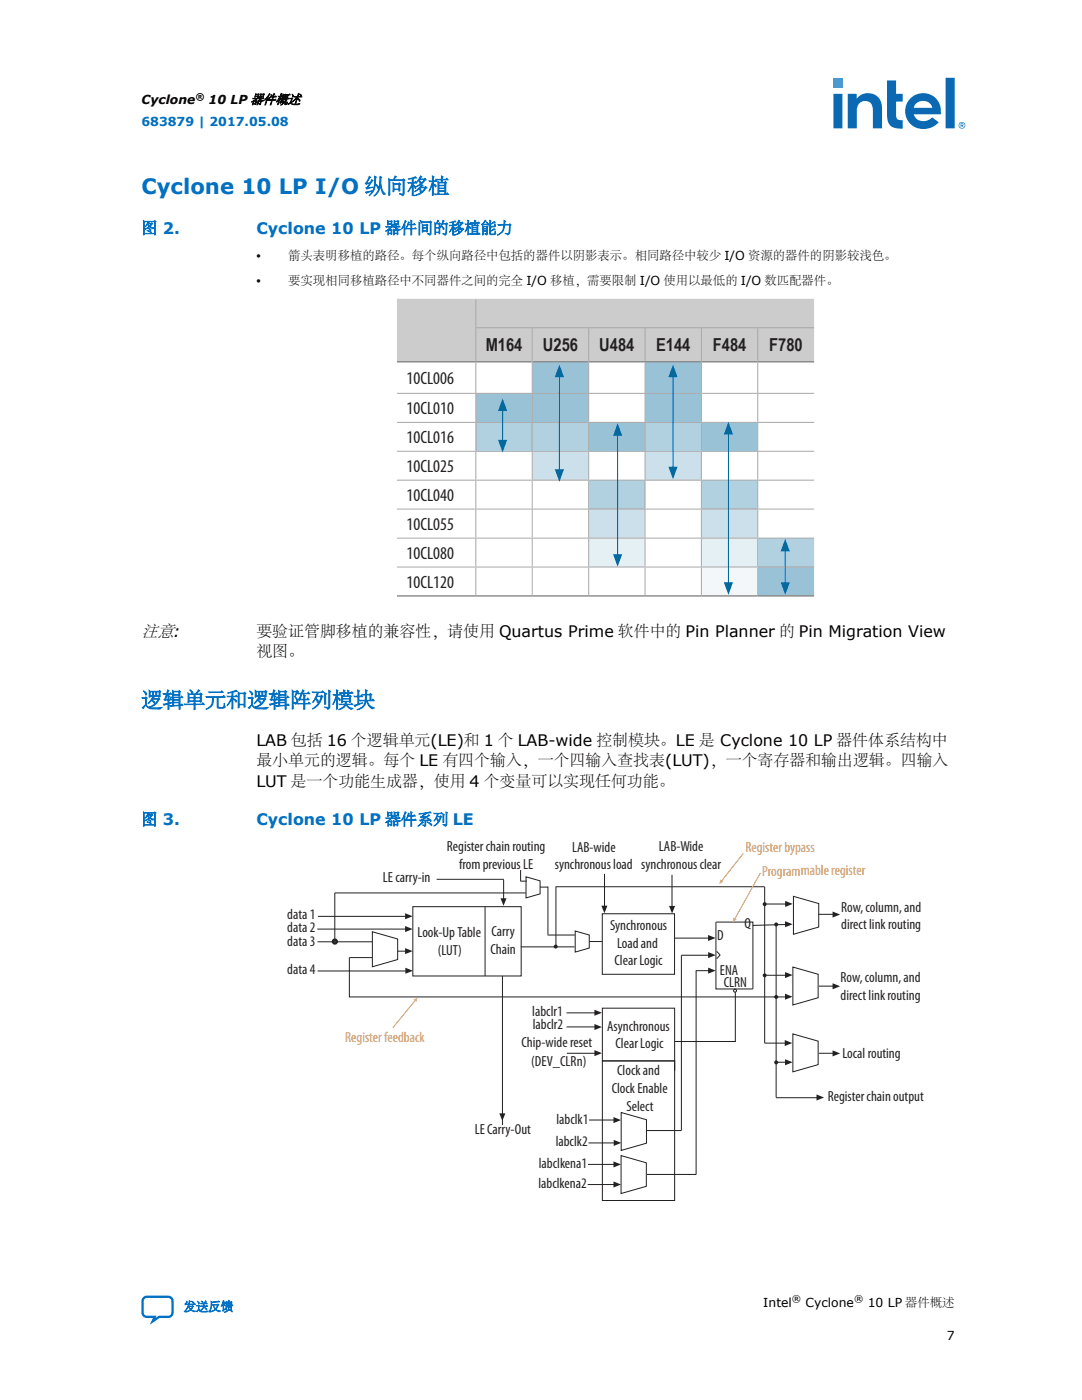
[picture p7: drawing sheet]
<svg xmlns="http://www.w3.org/2000/svg" width="216mm" height="279mm" viewBox="0 0 216 279" stroke-linecap="round" stroke-linejoin="round" font-family="sans-serif">
<path d="M151.2 65.4h11.2v6.8h-11.2zM140 65.4h11.2v6.8h-11.2zM128.7 65.4h11.3v6.8h-11.3zM117.5 65.4h11.2v6.8h-11.2zM106.2 65.4h11.2v6.8h-11.2zM95 65.4h11.2v6.8h-11.2zM95 59.6h67.4v5.8h-67.4zM79.2 59.6h15.8v12.6h-15.8z" fill="#ccc"/>
<path d="M128.7 113.2h11.3v5.7h-11.3zM117.5 113.2h11.2v5.7h-11.2zM106.2 113.2h11.2v5.7h-11.2zM95 113.2h11.2v5.7h-11.2zM79.2 113.2h15.8v5.7h-15.8zM128.7 107.4h11.3v5.8h-11.3zM106.2 107.4h11.2v5.8h-11.2zM95 107.4h11.2v5.8h-11.2zM79.2 107.4h15.8v5.8h-15.8zM128.7 101.6h11.3v5.8h-11.3zM106.2 101.6h11.2v5.8h-11.2zM95 101.6h11.2v5.8h-11.2zM79.2 101.6h15.8v5.8h-15.8zM151.2 95.8h11.2v5.8h-11.2zM128.7 95.8h11.3v5.8h-11.3zM106.2 95.8h11.2v5.8h-11.2zM95 95.8h11.2v5.8h-11.2zM79.2 95.8h15.8v5.8h-15.8zM140 90.1h11.2v5.7h-11.2zM117.5 90.1h11.2v5.7h-11.2zM95 90.1h11.2v5.7h-11.2zM79.2 90.1h15.8v5.7h-15.8zM79.2 84.3h15.8v5.8h-15.8zM117.5 78.5h11.2v5.8h-11.2zM79.2 78.5h15.8v5.8h-15.8zM117.5 72.2h11.2v6.3h-11.2zM95 72.2h11.2v6.3h-11.2zM79.2 72.2h15.8v6.3h-15.8z" fill="#fff"/>
<path d="M151.2 113.2h11.2v5.7h-11.2zM140 84.3h11.2v5.8h-11.2zM117.5 84.3h11.2v5.8h-11.2zM128.7 78.5h11.3v5.8h-11.3zM106.2 78.5h11.2v5.8h-11.2zM95 78.5h11.2v5.8h-11.2zM128.7 72.2h11.3v6.3h-11.3zM106.2 72.2h11.2v6.3h-11.2z" fill="#99c2d6"/>
<g fill="#fff">
<path d="M140 72.2h11.2v6.3h-11.2z"/>
<path d="M151.2 72.2h11.2v6.3h-11.2z"/>
<path d="M151.2 101.6h11.2v5.8h-11.2zM140 78.5h11.2v5.8h-11.2z"/>
<path d="M151.2 90.1h11.2v5.7h-11.2zM151.2 84.3h11.2v5.8h-11.2zM151.2 78.5h11.2v5.8h-11.2z"/>
</g>
<path d="M151.2 107.4h11.2v5.8h-11.2zM140 95.8h11.2v5.8h-11.2zM117.5 95.8h11.2v5.8h-11.2zM128.7 84.3h11.3v5.8h-11.3zM106.2 84.3h11.2v5.8h-11.2zM95 84.3h11.2v5.8h-11.2z" fill="#b2d1e0"/>
<path d="M140 101.6h11.2v5.8h-11.2zM117.5 101.6h11.2v5.8h-11.2zM128.7 90.1h11.3v5.7h-11.3zM106.2 90.1h11.2v5.7h-11.2z" fill="#cce0eb"/>
<path d="M140 107.4h11.2v5.8h-11.2zM117.5 107.4h11.2v5.8h-11.2z" fill="#e5f0f5"/>
<path d="M140 113.2h11.2v5.7h-11.2z" fill="#f2f7fa"/>
<g fill="none" stroke="#a6a8ab" stroke-width=".2">
<path d="M95 59.7v5.6M79.2 78.5h83.2M94.9 65.4h67.5M95 65.5v6.5M95 72.4v6M95 78.6v5.6M106.2 65.5v12.9M106.2 78.6v5.6M117.5 65.5v12.9M117.5 78.6v5.6M128.7 65.5v6.5M128.7 72.4v6"/>
<path d="M128.7 78.6v5.6M140 65.5v12.9M140 78.6v5.6M151.2 65.5v6.5M151.2 72.4v6M151.2 78.6v5.6M79.2 84.3h83.2M79.2 90.1h83.2M79.2 95.8h83.2M95 84.4v5.6M95 90.2v5.5M95 95.9v5.6"/>
<path d="M106.2 84.4v5.6M106.2 90.2v5.5M106.2 95.9v5.6M117.5 84.4v5.6M117.5 90.2v5.5M117.5 95.9v5.6M128.7 84.4v5.6M128.7 90.2v5.5M128.7 95.9v5.6M140 84.4v5.6M140 90.2v5.5M140 95.9v5.6"/>
<path d="M151.2 84.4v5.6M151.2 90.2v5.5M151.2 95.9v5.6M79.2 101.6h83.2M79.2 107.4h83.2M79.2 113.2h83.2M95 101.7v5.6M95 107.5v5.6M95 113.3v5.4M106.2 101.7v5.6M106.2 107.5v5.6M106.2 113.3v5.4"/>
<path d="M117.5 101.7v5.6M117.5 107.5v5.6M117.5 113.3v5.4M128.7 101.7v5.6M128.7 107.5v5.6M128.7 113.3v5.4M140 101.7v5.6M140 107.5v5.6M140 113.3v5.4M151.2 101.7v5.6M151.2 107.5v5.6M151.2 113.3v5.4"/>
</g>
<path d="M79.2 72.2h26.9M106.3 72.2h11.1M117.5 72.2h22.3M140.1 72.2h22.3M79.2 118.9h83.2" fill="none" stroke="#808184" stroke-width=".26"/>
<path d="M134.3 74.6v19.2" fill="none" stroke="#069" stroke-width=".2"/>
<g fill="#069">
<path d="M134.3 72.8l.9 2.5h-1.8z"/>
<path d="M133.4 93.1h1.8l-.9 2.5z"/>
</g>
<path d="M111.6 74.6v19.7" fill="none" stroke="#069" stroke-width=".2"/>
<g fill="#069">
<path d="M111.6 72.8l.9 2.5h-1.8z"/>
<path d="M110.7 93.6h1.8l-.9 2.5z"/>
</g>
<path d="M145.4 86.1v30.7" fill="none" stroke="#069" stroke-width=".2"/>
<g fill="#069">
<path d="M145.4 84.2l.9 2.5h-1.9z"/>
<path d="M144.4 116.2h1.9l-.9 2.5z"/>
</g>
<path d="M123.2 86.3v24.9" fill="none" stroke="#069" stroke-width=".2"/>
<g fill="#069">
<path d="M123.2 84.5l1 2.5h-1.9z"/>
<path d="M122.3 110.6h1.9l-1 2.5z"/>
</g>
<path d="M100.3 81.4v7" fill="none" stroke="#069" stroke-width=".2"/>
<g fill="#069">
<path d="M100.3 79.5l.9 2.5h-1.8z"/>
<path d="M99.4 87.8h1.8l-.9 2.5z"/>
</g>
<path d="M156.7 109.4v7.4" fill="none" stroke="#069" stroke-width=".2"/>
<g fill="#069">
<path d="M156.7 107.5l.9 2.5h-1.8z"/>
<path d="M155.8 116.2h1.8l-.9 2.5z"/>
</g>
<g fill="none" stroke="#231f20" stroke-width=".2">
<path d="M110.9 177h41.6M110.9 177v11.9M152.6 177v31.2h4.5M158.3 178.9l5.1 1.4v4.7l-5.1 1.5zM63.3 185.4h17.9M63.4 188h10.8M63.4 193.8h17.9M63.4 182.9h17.7M74.2 191.1h-4.5v7.9h85M74.3 186l5 1.4v4.1l-5 1.4zM79.3 189.8h1.7M82.4 180.9h21.6v13.9h-21.6z"/>
<path d="M96.8 180.9v13.9M103.9 189h10.8M114.8 185.8l2.8 .8v2.6l-2.8 .8zM117.6 187.9h2.5M120.2 182.4h14.4v12h-14.4zM134.7 187.2h7.4M141.9 190.6h-5.9v35M142.9 184v13.4h7.3M142.9 184h7.3v13.4M143 189.9l.7 .7-.7 .7M152.6 180.4h4.7M152.6 194.6h4.7"/>
<path d="M154.9 184.5v14.3M154.9 198.9v20.1M157.3 184.5l-7.1 .2M158.2 193l5.1 1.4v4.7l-5.1 1.5zM154.8 219.1h9M154.9 212h2.2M158.2 206.3l5.1 1.5v4.7l-5.1 1.4zM129 225.6h6.9"/>
</g>
<circle cx="110.9" cy="188.9" r=".4" fill="#231f20"/>
<circle cx="66.8" cy="187.9" r=".4" fill="none" stroke="#231f20" stroke-width=".44"/>
<g fill="#231f20">
<circle cx="152.6" cy="180.4" r=".4"/>
<circle cx="154.9" cy="184.5" r=".4"/>
<circle cx="152.6" cy="194.7" r=".4"/>
<circle cx="154.9" cy="199" r=".4"/>
<circle cx="154.9" cy="212" r=".4"/>
</g>
<path d="M87.1 175.5h13.4M100.5 175.6v4.4" fill="none" stroke="#231f20" stroke-width=".2"/>
<g fill="#231f20">
<path d="M80.8 184.8l1.5 .6-1.5 .6z"/>
<path d="M80.8 182.3l1.5 .6-1.5 .6z"/>
<path d="M80.8 189.2l1.5 .6-1.5 .6z"/>
<path d="M80.9 193.1l1.5 .6-1.5 .6z"/>
</g>
<path d="M155 199h2.1" fill="none" stroke="#231f20" stroke-width=".2"/>
<g fill="#231f20">
<path d="M156.7 211.4l1.5 .6-1.5 .6z"/>
<path d="M156.6 207.6l1.5 .6-1.5 .6z"/>
<path d="M162.9 218.4l1.5 .6-1.5 .6z"/>
<path d="M156.6 198.3l1.5 .6-1.5 .6z"/>
<path d="M156.7 194l1.5 .6-1.5 .6z"/>
<path d="M156.7 183.8l1.5 .7-1.5 .6z"/>
<path d="M156.7 179.8l1.5 .6-1.5 .6z"/>
<path d="M141.3 186.6l1.5 .6-1.5 .6z"/>
<path d="M141.3 190l1.5 .6-1.5 .6z"/>
<path d="M141.3 193.1l1.5 .6-1.5 .6z"/>
</g>
<circle cx="146.7" cy="197.7" r=".3" fill="none" stroke="#231f20" stroke-width=".2"/>
<g fill="#231f20">
<path d="M99.9 179.3h1.2l-.6 1.5z"/>
<path d="M166.1 181.9l1.5 .6-1.5 .6z"/>
<path d="M166.1 196.2l1.5 .6-1.5 .6z"/>
<path d="M166.1 209.6l1.5 .6-1.5 .6z"/>
<path d="M120 180.8h1.2l-.6 1.5z"/>
</g>
<path d="M120.6 174.4v7.4M134.1 174.6v7.1M100.3 194.8v29.7M138.9 193.7v40.7M129.1 234.4h9.8" fill="none" stroke="#231f20" stroke-width=".2"/>
<path d="M133.5 180.8h1.2l-.6 1.5z" fill="#231f20"/>
<g fill="none" stroke="#231f20" stroke-width=".2">
<path d="M138.9 193.7h2.6M146.7 198v9.9h-12M163.3 182.5h2.9M163.4 196.8h2.9M113 202.1h6.1M113.1 204.9h6.1M113.1 210.2h6.3M120.2 201.2h14.4v12.5v-2h-14.4zM120.2 211.7h14.4v27.9h-14.4zM163.4 210.2h2.9M117.3 236.4h5.9M117.3 232.4h5.7"/>
<path d="M117.4 228.1h5.6M117.5 223.5h5.4M123.9 230.6l5.1 1.5v4.7l-5.1 1.4zM124 222l5 1.5v4.7l-5 1.4z"/>
</g>
<g fill="#231f20">
<path d="M118.6 201.5l1.5 .6-1.5 .6z"/>
<path d="M118.6 204.4l1.5 .6-1.5 .6z"/>
<path d="M118.6 209.6l1.5 .6-1.5 .6z"/>
<path d="M122.4 222.9l1.5 .6-1.5 .6z"/>
<path d="M122.5 227.5l1.5 .6-1.5 .6z"/>
<path d="M122.4 231.8l1.5 .6-1.5 .6z"/>
<path d="M122.4 235.8l1.5 .6-1.5 .6z"/>
</g>
<path d="M103.9 175.9h1.2M103.9 173.6v2.3M104.9 178.2h-38.1v9.7M105 175l2.8 .8v2.6l-2.8 .8z" fill="none" stroke="#231f20" stroke-width=".2"/>
<path d="M99.6 222.2h1.2l-.6 1.5z" fill="#231f20"/>
<path d="M107.7 177h1.6M109.3 176.9v9.6M109.3 186.6h5.4" fill="none" stroke="#231f20" stroke-width=".2"/>
<path d="M148.3 170.3l-4.4 5.6" fill="none" stroke="#f8993a" stroke-width=".2"/>
<path d="M143.8 175.5l.2 .3 .3 .1-.8 .5z" fill="#f8993a"/>
<path d="M82.9 199.6l-4.5 5.5" fill="none" stroke="#f8993a" stroke-width=".2"/>
<path d="M82.5 199.5l.8-.4-.3 .9-.2-.3z" fill="#f8993a"/>
<path d="M151.7 174.2l-5.1 9.3" fill="none" stroke="#f8993a" stroke-width=".2"/>
<path d="M146.4 183.1l.2 .3h.4l-.7 .6z" fill="#f8993a"/>
<path d="M166.2 15.7h2v1.9h-2z" fill="#2cc5f4"/>
<g fill="#0b69b4">
<path d="M166.3 18.7v6.9h1.8v-6.9zM177 16.1v6.6a2.53 2.53 0 0 0 1.2 2.7l1.9 .3v-1.7a1.01 1.01 0 0 1-1.1-.2 1.01 1.01 0 0 1-.2-1.1v-2.4h1.3v-1.6h-1.3v-2.6zM188.7 15.5v10.1h1.8v-10.1zM169.2 18.7v6.9h1.8v-3.7v.3a1.63 1.63 0 0 1 1.4-2 1.63 1.63 0 0 1 1.8 1.8v3.6h1.8v-3.9a2.81 2.81 0 0 0-1.8-2.9 2.81 2.81 0 0 0-3.3 .9v-1zM181.7 19.6a3.6 3.6 0 0 0-.3 4.9 3.6 3.6 0 0 0 4.7 .8l1.2-.9-1.3-1a2.11 2.11 0 0 1-3.7-.6h5.4a3.6 3.6 0 0 0-1.8-3.8 3.6 3.6 0 0 0-4.2 .6zM182.8 20.6a1.94 1.94 0 0 1 3.2 .9h-3.6z"/>
<path d="M191.3 25a.67 .67 0 0 0 1.3 0 .67 .67 0 0 0-1.3 0zM191.4 25a.55 .55 0 0 1 1.1 0 .55 .55 0 0 1-1.1 0zM191.7 24.6v.8h.1v-.3l.5 .3-.2-.3a.23 .23 0 0 0 .2-.3 .23 .23 0 0 0-.3-.2zM191.8 24.7l.3 .1v.1h-.3z"/>
</g>
<path d="M28.7 259l.6-.2h4.3a.85 .85 0 0 1 .8 .8v2.4a.85 .85 0 0 1-.8 .8h-1.8l-1.3 .9 .4-.9h-1.6a.85 .85 0 0 1-.8-.8v-2.4z" fill="none" stroke="#0071c5" stroke-width=".46"/>
<g font-size="4.2" fill="#0071c5">
<text x="28.2" y="38.7">Cyclone 10 LP I/O 纵向移植</text>
<text x="28.2" y="141.3">逻辑单元和逻辑阵列模块</text>
</g>
<g font-size="3.6" fill="#231f20">
<text x="96.9" y="70.1">M164</text>
<text x="108.3" y="70.1">U256</text>
<text x="119.6" y="70.1">U484</text>
<text x="130.9" y="70.1">E144</text>
<text x="142.2" y="70.1">F484</text>
<text x="153.5" y="70.1">F780</text>
<text x="81.1" y="76.7">10CL006</text>
<text x="81.1" y="82.7">10CL010</text>
<text x="81.1" y="88.5">10CL016</text>
<text x="81.1" y="94.2">10CL025</text>
<text x="81.1" y="100">10CL040</text>
<text x="81.1" y="105.8">10CL055</text>
<text x="81.1" y="111.6">10CL080</text>
<text x="81.1" y="117.3">10CL120</text>
</g>
<text font-size="3.3" x="28.2" y="127">注意:</text>
<g font-size="3.2" fill="#0071c5">
<text x="28.2" y="46.7">图 2.</text>
<text x="51.2" y="46.7">Cyclone 10 LP 器件间的移植能力</text>
<text x="28.2" y="164.7">图 3.</text>
<text x="51.2" y="164.7">Cyclone 10 LP 器件系列 LE</text>
</g>
<g font-size="3.2">
<text x="51.2" y="131.1">视图。</text>
<text x="51.2" y="127">要验证管脚移植的兼容性，请使用 Quartus Prime 软件中的 Pin Planner 的 Pin Migration View</text>
<text x="51.2" y="148.9">LAB 包括 16 个逻辑单元(LE)和 1 个 LAB-wide 控制模块。LE 是 Cyclone 10 LP 器件体系结构中</text>
<text x="51.2" y="153">最小单元的逻辑。每个 LE 有四个输入，一个四输入查找表(LUT)，一个寄存器和输出逻辑。四输入</text>
<text x="51.2" y="157.1">LUT 是一个功能生成器，使用 4 个变量可以实现任何功能。</text>
</g>
<g font-size="2.9" fill="#231f20">
<text x="89.2" y="169.8">Register chain routing</text>
<text x="91.6" y="173.3">from previous LE</text>
<text x="110.7" y="173.5">synchronous load synchronous clear</text>
<text x="114.1" y="170">LAB-wide</text>
<text x="131.5" y="169.9">LAB-Wide</text>
<text x="76.4" y="176.1">LE carry-in</text>
<text x="57.3" y="183.4">data 1</text>
<text x="121.7" y="185.6">Synchronous</text>
<text x="148.6" y="185.2">Q</text>
<text x="167.9" y="181.9">Row, column, and</text>
<text x="167.9" y="185.4">direct link routing</text>
<text x="57.3" y="186">data 2</text>
<text x="57.3" y="188.8">data 3</text>
<text x="83.3" y="187.1">Look-Up Table</text>
<text x="87.4" y="190.6">(LUT)</text>
<text x="97.9" y="190.3">Chain</text>
<text x="98.1" y="186.8">Carry</text>
<text x="123.1" y="189.1">Load and</text>
<text x="143.1" y="187.5">D</text>
<text x="57.3" y="194.5">data 4</text>
<text x="122.6" y="192.6">Clear Logic</text>
<text x="143.7" y="194.5">ENA</text>
<text x="144.4" y="196.9">CLRN</text>
<text x="167.7" y="196.1">Row, column, and</text>
<text x="106.2" y="202.7">labclr1</text>
<text x="167.7" y="199.6">direct link routing</text>
<text x="104.1" y="209">Chip-wide reset</text>
<text x="106.3" y="205.4">labclr2</text>
<text x="121.2" y="205.7">Asynchronous</text>
<text x="122.8" y="209.2">Clear Logic</text>
<text x="106" y="212.8">(DEV_CLRn)</text>
<text x="123.2" y="214.6">Clock and</text>
<text x="168.1" y="211.1">Local routing</text>
<text x="122.1" y="218.1">Clock Enable</text>
<text x="125" y="221.6">Select</text>
<text x="165.2" y="219.7">Register chain output</text>
<text x="94.7" y="226.4">LE Carry-Out</text>
<text x="111" y="224.3">labclk1</text>
<text x="107.5" y="233.1">labclkena1</text>
<text x="110.9" y="228.8">labclk2</text>
<text x="107.4" y="237.1">labclkena2</text>
</g>
<g font-size="2.9" fill="#f8993a">
<text x="148.7" y="170.1">Register bypass</text>
<text x="152.1" y="174.8" transform="rotate(-1 152.1 174.8)">Programmable register</text>
<text x="68.9" y="207.9">Register feedback</text>
</g>
<g font-size="2.5">
<text x="28.2" y="20.8">Cyclone</text>
<text x="41.6" y="20.8">10 LP 器件概述</text>
<text x="51.2" y="51.8">•</text>
<text x="57.5" y="51.8">箭头表明移植的路径。每个纵向路径中包括的器件以阴影表示。相同路径中较少 I/O 资源的器件的阴影较浅色。</text>
<text x="51.2" y="56.8">•</text>
<text x="57.5" y="56.8">要实现相同移植路径中不同器件之间的完全 I/O 移植，需要限制 I/O 使用以最低的 I/O 数匹配器件。</text>
<text x="152.3" y="260.7">Intel</text>
<text x="160.8" y="260.7">Cyclone</text>
<text x="173.1" y="260.7">10 LP 器件概述</text>
<text x="188.9" y="267.3">7</text>
</g>
<g font-size="2.5" fill="#0071c5">
<text x="28.2" y="25.1">683879 | 2017.05.08</text>
<text x="36.7" y="261.7">发送反馈</text>
</g>
<g font-size="1.9">
<text x="39" y="19.9">®</text>
<text x="158" y="259.9">®</text>
<text x="170.4" y="259.9">®</text>
</g>
</svg>
